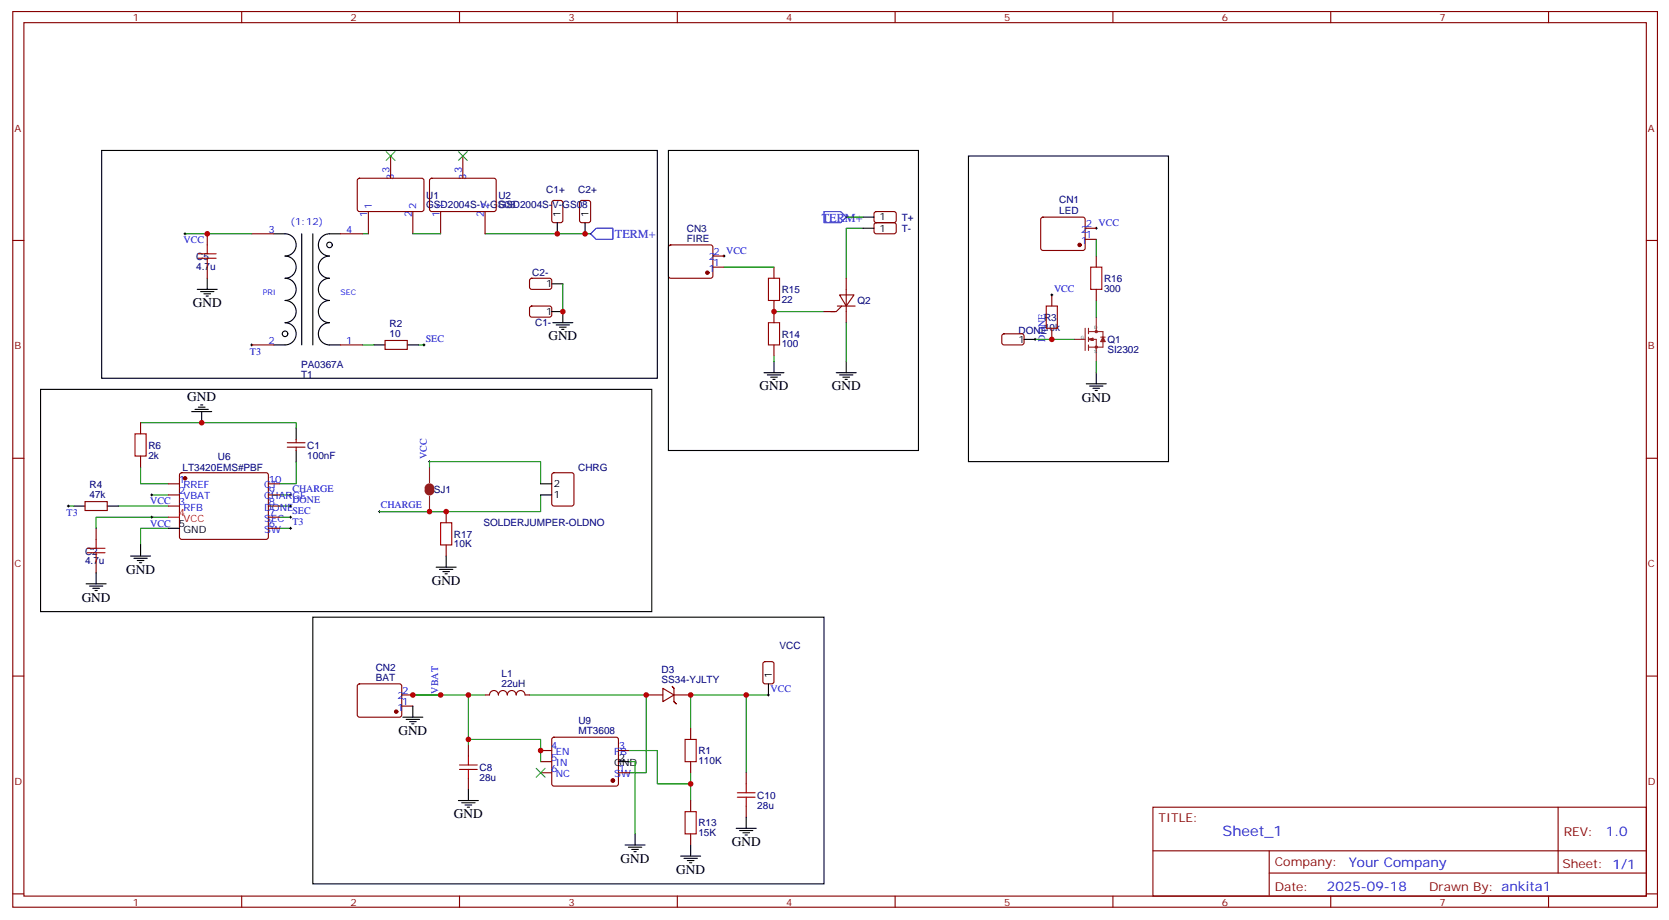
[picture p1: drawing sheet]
<svg xmlns="http://www.w3.org/2000/svg" width="530mm" height="292mm" viewBox="0 0 530 292" stroke-linecap="round" stroke-linejoin="round" font-family="sans-serif">
<g fill="none" stroke="#870000" stroke-width=".35">
<path d="M4.1 3.7h522.1v284.3h-522.1zM7.6 7.2h515v277.3h-515zM76.7 3.7v3.5M145.9 3.7v3.5M215 3.7v3.5M284.2 3.7v3.5M353.3 3.7v3.5M422.5 3.7v3.5M491.6 3.7v3.5M113.7 56.8l.4-.2h20.1l.4 .7-.1 9.4-.6 .5-20.1-.1-.4-.6v-9.2zM124 49.5v7.1M136.6 56.8l.5-.2h20l.4 .7-.1 9.4-.6 .5-20-.1-.5-.6v-9.2z"/>
<path d="M146.9 49.5v7.1M4.1 76.3h3.5M65.8 74.2v3.6M79.9 74.2h7.1M108.1 74.2h7.1M116.9 67.2v7M131.1 67.2v7M139.9 67.2v7M154 67.2v7M175.4 63.8l.5-.2h2.1l.6 .5 .1 5.9-.5 .6-2.3 .1-.7-.5v-5.9zM184.2 63.8l.5-.2h2.1l.6 .5 .1 5.9-.5 .6-2.3 .1-.7-.5v-5.9zM212.4 78l.5-.2h12.7l.5 .2 .2 .5-.1 9.4-.6 .4h-13l-.4-.7v-9.1z"/>
<path d="M277.7 70.9l.5-.2 5.9 .1 .4 .6-.1 2.4-.6 .4h-5.9l-.4-.7v-2.1zM277.7 67.4l.5-.2h5.9l.4 .7-.1 2.4-.6 .4-5.9-.1-.4-.6v-2.1zM330.6 69.1l.5-.2h12.7l.5 .2 .2 .5-.1 9.5-.6 .4h-13l-.4-.7v-9.2zM344.5 76h3.5M344.5 72.5h3.5M522.6 76.3h3.6M65.8 84.8v3.5M168.3 97.4l.5-.2h5.9l.5 .7-.1 2.4-.7 .4-5.9-.1-.4-.6v-2.1zM168.3 88.5l.5-.2 5.9 .1 .5 .6-.1 2.4-.7 .5-5.9-.1-.4-.6v-2.2zM226.3 84.8h3.5M226.3 81.3h3.5M245.7 84.8v3.5"/>
<path d="M245.7 95.4v7M261.6 98.9h3.5M265.8 97.2h5.7M266.5 93.6h4.6l-2.5 3.6zM267.2 97.2l-1.7 1.7h-1.8M268.6 88.3v14.1M333.9 93.6v3.6M348 81.3v3.5M348 91.9v3.5M79.9 109.5h7.1M108.1 109.5h7.1M122.2 108.1h7.1v2.8h-7.1z"/>
<path d="M245.7 109.5v3.5M318.3 106.2l.4-.2h6l.4 .7-.1 2.4-.6 .4-5.9-.1-.5-.6v-2.1zM333.9 104.2v3.5M44.6 134.2v3.5M94 139.5v1M4.1 145.5h3.5M27 159.2h7v2.9h-7zM44.6 144.8v3.5M53.4 153.6h3.6M53.4 157.1h3.6M57.2 150.3l.5-.2h26.8l.5 .2 .2 .5-.1 20-.6 .4h-27.1l-.4-.7v-19.7zM85.2 153.6h3.5"/>
<path d="M85.2 157.1h3.5M91.2 142h5.6M91.2 140.5h5.6M94 142v1M175.4 150.3l.5-.2h5.6l.7 .4v9.4l-.5 .7-5.8 .1-.7-.5v-9.4zM522.6 145.5h3.6M30.5 167.7v3.5M30.5 178.3v3.5M53.4 160.7h3.6M85.2 160.7h3.5M85.2 167.7h3.5M85.2 164.2h3.5"/>
<path d="M141.6 162.4v3.5M141.6 173v3.5M4.1 214.6h3.5M113.7 217.3l.4-.2h12.7l.5 .2 .2 .5v9.5l-.7 .4-13-.1-.4-.6v-9.2zM210.4 218.5l3.6 2.1-3.6 2.1zM214 218.5l-.7-.7 .7 .7M214 218.5v4.2M242.4 210.3l.5-.3h2.1l.7 .5v5.9l-.5 .6-2.3 .1-.7-.5v-5.9zM522.6 214.6h3.6M127.5 220.6h3.6M127.5 224.2h3.6M148.7 236.5v3.5"/>
<path d="M154 220.6h1.4a1.41 1.41 0 0 1 1.4-1.4 1.41 1.41 0 0 1 1.4 1.4 1.41 1.41 0 0 1 1.4-1.4 1.41 1.41 0 0 1 1.4 1.4 1.41 1.41 0 0 1 1.5-1.4 1.41 1.41 0 0 1 1.4 1.4 1.41 1.41 0 0 1 1.4-1.4 1.41 1.41 0 0 1 1.4 1.4h1.4M171.6 238.3h3.6M175.4 234.2l.5-.2h19.7l.5 .2 .2 .5v14.4l-.7 .5-20-.1-.4-.7v-14.1zM196.3 238.3h3.5M205.1 220.6h5.3M214 222.7l.7 .7-.7-.7M214 220.6h5.3M219.3 231.2v3.5M148.7 247.1v3.5M171.6 245.3h3.6M171.6 241.8h3.6M196.3 245.3h3.5"/>
<path d="M219.3 241.8v3.5M219.3 254.1v3.6M236.9 245.3v3.5M236.9 255.9v3.5M366 256.3h156.6v28.2h-156.6zM494.6 256.3v20.9M219.3 264.7v3.6M366 270.1h156.5M402.9 277.2h119.6M402.9 270.1v14.1M4.1 283.8h3.5M76.7 284.5v3.5"/>
<path d="M145.9 284.5v3.5M215 284.5v3.5M284.2 284.5v3.5M353.3 284.5v3.5M422.5 284.5v3.5M491.6 284.5v3.5M522.6 283.8h3.6"/>
</g>
<g fill="none" stroke="#008700" stroke-width=".35">
<path d="M58.7 74.2h21.2M115.2 74.2h1.7M131.1 74.2h8.8M154 74.2h33.5M268.6 68.9h5.3M273.9 72.5h-5.3v15.8M348 76v5.3M178.7 90.1v8.8M229.8 84.8h15.9M245.7 98.9h15.9M348 95.4v5.3M115.2 109.5h3.5"/>
<path d="M132.8 109.5h1.8M245.7 113v1.8M268.6 102.4v12.4M328.6 107.7h12.4M348 114.8v3.5M44.6 134.2h49.4v1.8M44.6 148.3v5.3h8.8M48.2 157.1h5.2M88.7 157.1h3.6M94 146.5v7.1h-5.3M136.3 148.3v-1.8h35.3v7.1M171.6 157.1v5.3h-35.3"/>
<path d="M21.7 160.7h1.8M37.6 160.7h15.8M53.4 167.7h-8.8v5.3M53.4 164.2h-22.9v3.5M88.7 160.7h3.6M88.7 164.2h3.6M88.7 167.7h3.6M120.5 162.4h21.1M131.1 220.6h22.9M148.7 234.7h22.9v7.1M148.7 220.6v15.9M168.1 220.6h37v24.7h-5.3"/>
<path d="M199.8 238.3h8.9v10.5h10.6M219.3 231.2v-10.6h17.6v24.7M236.9 220.6h7M199.8 241.8h1.8v22.9M219.3 245.3v8.8"/>
</g>
<g fill="none" stroke="#000" stroke-width=".32">
<path d="M58.4 74.2h.7M58.7 73.9v.7M347.7 72.5h.7M348 72.1v.7M229.5 81.3h.7M229.8 80.9v.7M333.6 93.6h.7M333.9 93.3v.7M79.6 109.5h.7M79.9 109.1v.8M134.2 109.5h.7M134.6 109.1v.8"/>
<path d="M328.3 107.7h.7M328.6 107.4v.7M47.8 157.1h.7M48.2 156.8v.7M91.9 157.1h.7M92.3 156.8v.7M136 146.5h.7M136.3 146.2v.7M21.3 160.7h.7M21.7 160.3v.7M47.8 164.2h.7M48.2 163.8v.7"/>
<path d="M91.9 160.7h.7M91.9 164.2h.7M91.9 167.7h.7M92.3 160.3v.7M92.3 163.8v.7M92.3 167.4v.7M120.1 162.4h.7M120.5 162.1v.7M139.5 220.6h.7M139.9 220.3v.7M243.6 220.6h.7M243.9 220.3v.7"/>
</g>
<g fill="none" stroke="#000" stroke-width=".35">
<path d="M32.3 47.8h176.4v72.3h-176.4zM212.2 47.8h79.4v95.2h-79.4zM307.4 49.5h63.5v97h-63.5zM87 74.2h3.5a3.5 3.5 0 0 1 3.5 3.6 3.5 3.5 0 0 1-3.5 3.5 3.5 3.5 0 0 1 3.5 3.5 3.5 3.5 0 0 1-3.5 3.5 3.5 3.5 0 0 1 3.5 3.6 3.5 3.5 0 0 1-3.5 3.5 3.5 3.5 0 0 1 3.5 3.5 3.5 3.5 0 0 1-3.5 3.5 3.5 3.5 0 0 1 3.5 3.6 3.5 3.5 0 0 1-3.5 3.5h-3.5M95.8 74.2v35.3M99.3 74.2v35.3M108.1 74.2h-3.5a3.5 3.5 0 0 0-3.5 3.6 3.5 3.5 0 0 0 3.5 3.5 3.5 3.5 0 0 0-3.5 3.5 3.5 3.5 0 0 0 3.5 3.5 3.5 3.5 0 0 0-3.5 3.6 3.5 3.5 0 0 0 3.5 3.5 3.5 3.5 0 0 0-3.5 3.5 3.5 3.5 0 0 0 3.5 3.5 3.5 3.5 0 0 0-3.5 3.6 3.5 3.5 0 0 0 3.5 3.5h3.5M176.9 70.7v3.5M185.7 70.7v3.5M273.9 72.5h3.6M273.9 68.9h3.6M62.6 91.9h6.4"/>
<path d="M63.7 92.6h4.2M64.7 93.3h2.2M65.4 94h.7M65.8 88.3v3.6M175.2 98.9h3.5v3.5M175.2 90.1h3.5M118.7 109.5h3.5M129.3 109.5h3.5M175.5 102.4h6.4M176.6 103.2h4.2M177.6 103.9h2.1M178.3 104.6h.7"/>
<path d="M242.5 118.3h6.4M243.6 119h4.2M244.7 119.7h2.1M245.7 114.8v3.5M265.5 118.3h6.3M266.5 119h4.3M267.6 119.7h2.1M268.6 114.8v3.5M325.1 107.7h3.5M348 118.3v3.5M12.9 123.6h194v70.6h-194zM60.9 130.7h6.3"/>
<path d="M61.9 130h4.2M63 129.3h2.1M63.7 128.6h.7M64 130.7v3.5M94 136v3.5M245.4 120.4h.7M268.3 120.4h.7M344.8 121.8h6.4M345.9 122.6h4.2M347 123.3h2.1M347.7 124h.7M94 143v3.5"/>
<path d="M171.6 157.1h3.6M171.6 153.6h3.6M23.5 160.7h3.5M34 160.7h3.6M41.5 176.5h6.3M42.5 177.2h4.2M43.6 177.9h2.1M44.3 178.6h.7M44.6 173v3.5M53.4 167.7h3.6M141.6 176.5v3.6M27.3 185.3h6.4"/>
<path d="M28.4 186.1h4.2M29.5 186.8h2.1M30.2 187.5h.7M30.5 181.8v3.5M99.3 195.9h162.3v84.7h-162.3zM138.5 180.1h6.3M139.5 180.8h4.3M140.6 181.5h2.1M141.3 182.2h.7M243.9 217.1v3.5M127.9 227.7h6.3M128.9 228.4h4.3"/>
<path d="M130 229.1h2.1M130.7 229.8h.7M131.1 224.2v3.5M145.5 254.1h6.4M146.6 254.8h4.2M147.6 255.6h2.2M148.3 256.3h.7M148.7 250.6v3.5M196.3 241.8h3.5M236.9 259.4v3.6M198.4 268.3h6.4M199.5 269h4.2"/>
<path d="M200.6 269.7h2.1M201.3 270.4h.7M201.6 264.7v3.6M216.1 271.8h6.3M217.1 272.5h4.3M218.2 273.2h2.1M218.9 273.9h.7M219.3 268.3v3.5M233.7 263h6.4M234.8 263.7h4.2M235.8 264.4h2.1M236.5 265.1h.7"/>
<circle cx="104.6" cy="77.8" r=".88"/>
<circle cx="90.5" cy="106" r=".88"/>
</g>
<g fill="none" stroke="#a10000" stroke-width=".35">
<path d="M65.8 77.8v2.8M63 82h5.6M63 80.6h5.6M65.8 82v2.8M243.9 88.3h3.6v7.1h-3.6zM332.1 97.2h3.6v7h-3.6zM346.3 84.8h3.5v7.1h-3.5zM243.9 102.4h3.6v7.1h-3.6zM42.9 137.7h3.5v7.1h-3.5zM27.7 175.5h5.6M27.7 174.1h5.6M30.5 171.2v2.9"/>
<path d="M30.5 175.5v2.8M139.9 165.9h3.5v7.1h-3.5zM217.5 234.7h3.5v7.1h-3.5zM145.9 244.3h5.6M145.9 242.9h5.6M148.7 240v2.9M148.7 244.3v2.8M217.5 257.7h3.5v7h-3.5zM234.1 253.1h5.6M234.1 251.7h5.6M236.9 248.8v2.9M236.9 253.1v2.8"/>
</g>
<g fill="#870000" stroke="#870000" stroke-width=".35">
<circle cx="58.7" cy="151.8" r=".53"/>
<circle cx="194.6" cy="247.8" r=".53"/>
<circle cx="342.7" cy="77.8" r=".53"/>
<circle cx="224.5" cy="86.6" r=".53"/>
<circle cx="125.8" cy="225.9" r=".53"/>
</g>
<path d="M53.4 164.2h3.6" fill="none" stroke="#f00" stroke-width=".35"/>
<path d="M122.6 48.1l2.8 2.8M125.4 48.1l-2.8 2.8M145.5 48.1l2.8 2.8M148.3 48.1l-2.8 2.8M170.2 243.9l2.8 2.8M173 243.9l-2.8 2.8" fill="none" stroke="#3c3" stroke-width=".35"/>
<path d="M187.5 74.2l1.8-1.7h5.3v3.5h-5.3zM261.6 67.2h5.3l1.7 1.7-1.7 1.8h-5.3z" fill="none" stroke="#00f" stroke-width=".35"/>
<g fill="none" stroke="#8c2424" stroke-width=".35">
<path d="M341 107.7h3.5M344.5 104.2v7.1M345.5 105.3h4.6v2.4M345.5 107.7h2.5v7.1M345.5 104.2v1.8M345.5 107v1.4M345.5 109.5v1.8M345.5 107.7l1.5 .4M346.3 107.7l.7 .4M347 107.4l-1.5 .3M347 107.4v.7M347 107.4l-1.1 .3 1.1 .4"/>
<path d="M348 100.7v4.6M349.4 107h1.4M350.1 108.1v2.1h-4.6M350.1 107l.7 1.4h-1.4zM350.1 107.7l.4 .7M350.1 107.7l-.3 .7M350.1 107.7l.4 .4M350.1 107.7l-.3 .4M136.3 148.3v4.9M136.3 157.5v4.9"/>
<circle cx="348" cy="105.3" r=".35"/>
<circle cx="348" cy="110.2" r=".35"/>
</g>
<path d="M135.6 155a.71 .71 0 0 1 .7-.7 .71 .71 0 0 1 .8 .7M135.6 155.7a.71 .71 0 0 0 .7 .7 .71 .71 0 0 0 .8-.7" fill="none" stroke="#8c2424" stroke-width="1.8"/>
<g fill="#c00">
<circle cx="64" cy="134.2" r=".88"/>
<circle cx="148.7" cy="220.6" r=".88"/>
<circle cx="148.7" cy="234.7" r=".88"/>
<circle cx="171.6" cy="238.3" r=".88"/>
<circle cx="205.1" cy="220.6" r=".88"/>
<circle cx="219.3" cy="220.6" r=".88"/>
<circle cx="236.9" cy="220.6" r=".88"/>
<circle cx="245.7" cy="98.9" r=".88"/>
<circle cx="219.3" cy="248.8" r=".88"/>
<circle cx="178.7" cy="98.9" r=".88"/>
<circle cx="333.9" cy="107.7" r=".88"/>
<circle cx="65.8" cy="74.2" r=".88"/>
<circle cx="139.9" cy="220.6" r=".88"/>
<circle cx="131.1" cy="220.6" r=".88"/>
<circle cx="185.7" cy="74.2" r=".88"/>
<circle cx="176.9" cy="74.2" r=".88"/>
<circle cx="136.3" cy="162.4" r=".88"/>
<circle cx="141.6" cy="162.4" r=".88"/>
</g>
<text font-size="4.6" fill="#00f" x="388.1" y="265.3">Sheet_1</text>
<g font-size="4.2">
<text x="61.2" y="97.5">GND</text>
<text x="174.1" y="108.1">GND</text>
<text x="241.1" y="124">GND</text>
<text x="264.1" y="124">GND</text>
<text x="59.4" y="127.4">GND</text>
<text x="343.4" y="127.5">GND</text>
<text x="40" y="182.2">GND</text>
<text x="137.1" y="185.7">GND</text>
<text x="25.9" y="191">GND</text>
<text x="126.5" y="233.3">GND</text>
<text x="144.1" y="259.8">GND</text>
<text x="232.3" y="268.6">GND</text>
<text x="197" y="273.9">GND</text>
<text x="214.7" y="277.4">GND</text>
</g>
<g font-size="4.2" fill="#00f">
<text x="509.8" y="265.5">1.0</text>
<text x="428.2" y="275.1">Your Company</text>
<text x="421.3" y="282.9">2025-09-18</text>
</g>
<g font-size="3.9" fill="#00f">
<text x="260.9" y="70.5">TERM+</text>
<text x="195.2" y="75.5">TERM+</text>
</g>
<g font-size="3.9" fill="#800">
<text x="367.8" y="260.8">TITLE:</text>
<text x="496.4" y="265.5">REV:</text>
<text x="404.7" y="275">Company:</text>
<text x="496" y="275.7">Sheet: 1/1</text>
<text x="404.7" y="282.7">Date:</text>
<text x="453.7" y="282.8">Drawn By: ankita1</text>
</g>
<g font-size="3.2" fill="#800">
<text x="42.2" y="6.7">1</text>
<text x="111.3" y="6.7">2</text>
<text x="180.4" y="6.7">3</text>
<text x="249.6" y="6.7">4</text>
<text x="318.7" y="6.7">5</text>
<text x="387.9" y="6.7">6</text>
<text x="457" y="6.7">7</text>
<text x="4.6" y="41.8">A</text>
<text x="523.2" y="41.8">A</text>
<text x="4.6" y="110.9">B</text>
<text x="523.2" y="110.9">B</text>
<text x="4.6" y="180.1">C</text>
<text x="523.2" y="180.1">C</text>
<text x="4.6" y="249.2">D</text>
<text x="523.2" y="249.2">D</text>
<text x="42.2" y="287.5">1</text>
<text x="111.3" y="287.5">2</text>
<text x="180.4" y="287.5">3</text>
<text x="249.6" y="287.5">4</text>
<text x="318.7" y="287.5">5</text>
<text x="387.9" y="287.5">6</text>
<text x="457" y="287.5">7</text>
</g>
<g font-size="3.2" fill="#00f">
<text x="123.6" y="54.8" transform="rotate(-90 123.6 54.8)">3</text>
<text x="125.1" y="57.3" transform="rotate(-90 125.1 57.3)">3</text>
<text x="146.6" y="54.8" transform="rotate(-90 146.6 54.8)">3</text>
<text x="148" y="57.3" transform="rotate(-90 148 57.3)">3</text>
<text x="92.3" y="71.4">(1:12)</text>
<text x="116.6" y="68.9" transform="rotate(-90 116.6 68.9)">1</text>
<text x="118" y="66.5" transform="rotate(-90 118 66.5)">1</text>
<text x="130.7" y="68.9" transform="rotate(-90 130.7 68.9)">2</text>
<text x="132.1" y="66.5" transform="rotate(-90 132.1 66.5)">2</text>
<text x="139.5" y="68.9" transform="rotate(-90 139.5 68.9)">1</text>
<text x="140.9" y="66.5" transform="rotate(-90 140.9 66.5)">1</text>
<text x="153.6" y="68.9" transform="rotate(-90 153.6 68.9)">2</text>
<text x="155" y="66.5" transform="rotate(-90 155 66.5)">2</text>
<text x="58.2" y="77.2">VCC</text>
<text x="85.2" y="73.9">3</text>
<text x="109.9" y="73.9">4</text>
<text x="343.2" y="77.4">1</text>
<text x="343.2" y="73.9">2</text>
<text x="344.7" y="75.6">1</text>
<text x="344.7" y="72.1">2 VCC</text>
<text x="225" y="82.7">2</text>
<text x="226.5" y="80.9">2 VCC</text>
<text x="225" y="86.2">1</text>
<text x="226.5" y="84.5">1</text>
<text x="334.6" y="92.8">VCC</text>
<text x="79.4" y="112.6">T3</text>
<text x="85.2" y="109.1">2</text>
<text x="109.9" y="109.1">1</text>
<text x="135.1" y="108.5">SEC</text>
<text x="331.7" y="108.5" transform="rotate(-90 331.7 108.5)">DONE</text>
<text x="135.5" y="145.7" transform="rotate(-90 135.5 145.7)">VCC</text>
<text x="56.8" y="153.2">1</text>
<text x="58.3" y="155">RREF</text>
<text x="83.9" y="155">CT</text>
<text x="85.4" y="153.2">10</text>
<text x="47.7" y="160.1">VCC</text>
<text x="56.8" y="156.8">2</text>
<text x="56.8" y="160.3">3</text>
<text x="58.3" y="158.5">VBAT</text>
<text x="83.9" y="158.5">CHARGE</text>
<text x="85.4" y="160.3">8</text>
<text x="85.4" y="156.8">9</text>
<text x="92.8" y="159.7">DONE</text>
<text x="92.8" y="156.1">CHARGE</text>
<text x="120.9" y="161.4">CHARGE</text>
<text x="21.1" y="163.8">T3</text>
<text x="47.7" y="167.2">VCC</text>
<text x="58.3" y="162.1">RFB</text>
<text x="83.9" y="165.6">SEC</text>
<text x="83.9" y="162.1">DONE</text>
<text x="85.4" y="167.4">6</text>
<text x="85.4" y="163.8">7</text>
<text x="92.8" y="163.2">SEC</text>
<text x="92.8" y="166.7">T3</text>
<text x="83.9" y="169.1">SW</text>
<text x="127.7" y="220.3">2</text>
<text x="139.1" y="220.2" transform="rotate(-90 139.1 220.2)">VBAT</text>
<text x="244.6" y="219.8">VCC</text>
<text x="126.2" y="225.6">1</text>
<text x="126.2" y="222">2</text>
<text x="127.7" y="223.8">1</text>
<text x="175" y="237.9">4</text>
<text x="176.5" y="239.7">EN</text>
<text x="195" y="239.7">FB</text>
<text x="196.5" y="237.9">3</text>
<text x="175" y="241.4">5</text>
<text x="175" y="245">6</text>
<text x="176.5" y="243.2">IN</text>
<text x="196.5" y="245">1</text>
<text x="176.5" y="246.7">NC</text>
<text x="195" y="246.7">SW</text>
</g>
<g font-size="3.2" fill="#000080">
<text x="135.3" y="63.1">U1</text>
<text x="158.2" y="63.1">U2</text>
<text x="173.4" y="61.3">C1+</text>
<text x="183.6" y="61.3">C2+</text>
<text x="336.3" y="64.5">CN1</text>
<text x="135.3" y="66.2">GSD2004S-V-GS08</text>
<text x="158.2" y="66.2">GSD2004S-V-GS08</text>
<text x="286.3" y="70.3">T+</text>
<text x="336.3" y="67.9">LED</text>
<text x="218" y="76.7">FIRE</text>
<text x="218" y="73.5">CN3</text>
<text x="286.3" y="73.8">T-</text>
<text x="62.3" y="82.6">C5</text>
<text x="62.3" y="85.6">4.7u</text>
<text x="169" y="87.7">C2-</text>
<text x="350.5" y="89.5">R16</text>
<text x="248.2" y="93.1">R15</text>
<text x="350.5" y="92.6">300</text>
<text x="248.2" y="96.2">22</text>
<text x="272.2" y="96.5">Q2</text>
<text x="331.4" y="101.8">R3</text>
<text x="123.7" y="107">10</text>
<text x="123.7" y="103.9">R2</text>
<text x="169.9" y="103.6">C1-</text>
<text x="248.2" y="107.2">R14</text>
<text x="323.3" y="106">DONE</text>
<text x="331.4" y="105">10k</text>
<text x="248.2" y="110.3">100</text>
<text x="351.5" y="112.1">SI2302</text>
<text x="351.5" y="108.9">Q1</text>
<text x="95.6" y="116.7">PA0367A</text>
<text x="95.6" y="119.8">T1</text>
<text x="47.1" y="142.4">R6</text>
<text x="97.5" y="142.4">C1</text>
<text x="47.1" y="145.6">2k</text>
<text x="57.9" y="149.4">LT3420EMS#PBF</text>
<text x="69.1" y="146">U6</text>
<text x="97.5" y="145.6">100nF</text>
<text x="183.5" y="149.5">CHRG</text>
<text x="28.4" y="155">R4</text>
<text x="28.4" y="158.2">47k</text>
<text x="137.8" y="156.5">SJ1</text>
<text x="153.5" y="167.1">SOLDERJUMPER-OLDNO</text>
<text x="144.1" y="173.8">10K</text>
<text x="144.1" y="170.7">R17</text>
<text x="27" y="179.1">4.7u</text>
<text x="27" y="176">C2</text>
<text x="247.5" y="205.9">VCC</text>
<text x="119.3" y="212.9">CN2</text>
<text x="159.2" y="215">L1</text>
<text x="210" y="213.7">D3</text>
<text x="119.3" y="216">BAT</text>
<text x="159.2" y="218.2">22uH</text>
<text x="210" y="216.7">SS34-YJLTY</text>
<text x="183.6" y="233">MT3608</text>
<text x="183.6" y="229.8">U9</text>
<text x="221.7" y="239.4">R1</text>
<text x="152.2" y="244.8">C8</text>
<text x="221.7" y="242.6">110K</text>
<text x="152.2" y="247.9">28u</text>
<text x="240.4" y="256.7">28u</text>
<text x="240.4" y="253.6">C10</text>
<text x="221.7" y="262.3">R13</text>
<text x="221.7" y="265.5">15K</text>
</g>
<g font-size="3.2">
<text x="178" y="68.9" transform="rotate(-90 178 68.9)">1</text>
<text x="186.8" y="68.9" transform="rotate(-90 186.8 68.9)">1</text>
<text x="279.2" y="70">1</text>
<text x="279.2" y="73.5">1</text>
<text x="173.4" y="91.2">1</text>
<text x="173.4" y="100">1</text>
<text x="323.3" y="108.8">1</text>
<text x="175.9" y="154.7">2</text>
<text x="175.9" y="158.2">1</text>
<text x="56.8" y="167.4">5</text>
<text x="58.3" y="169.1">GND</text>
<text x="245" y="215.3" transform="rotate(-90 245 215.3)">1</text>
<text x="195" y="243.2">GND</text>
<text x="196.5" y="241.4">2</text>
</g>
<g font-size="3.2" fill="#f00">
<text x="56.8" y="163.8">4</text>
<text x="58.3" y="165.6">VCC</text>
</g>
<g font-size="2.5" fill="#00f">
<text x="83.4" y="93.8">PRI</text>
<text x="108.1" y="93.8">SEC</text>
</g>
<g font-size="1.4" fill="#238d23">
<text x="343.1" y="107.7">G</text>
<text x="347.3" y="104.6">D</text>
<text x="347.3" y="112">S</text>
</g>
</svg>
